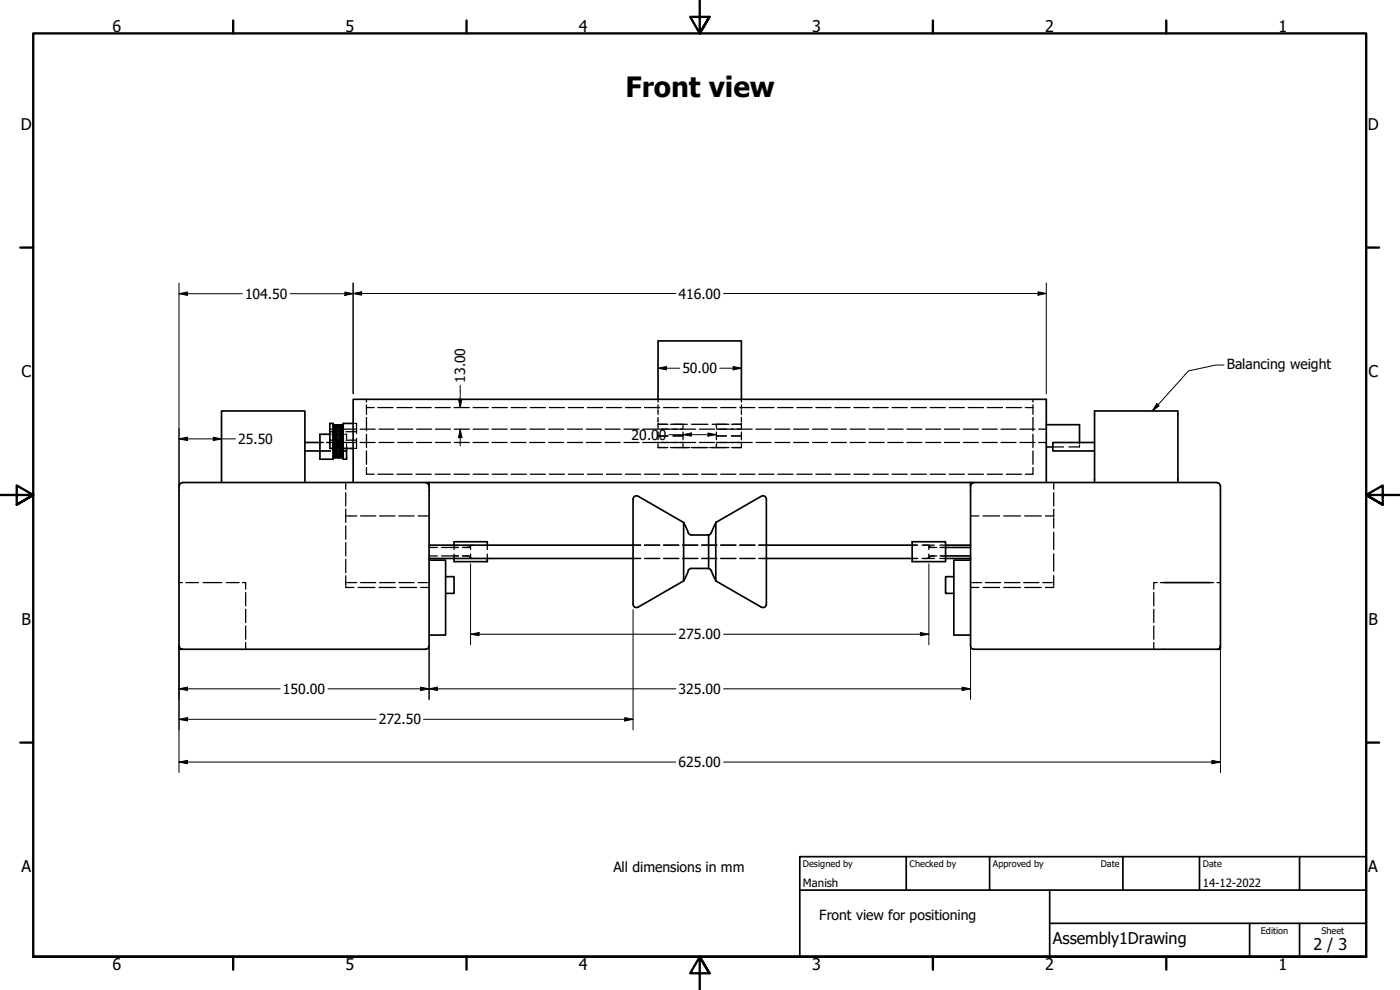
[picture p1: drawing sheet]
<svg xmlns="http://www.w3.org/2000/svg" width="420mm" height="297mm" viewBox="0 0 420 297" stroke-linecap="round" stroke-linejoin="round" font-family="sans-serif">
<!-- layer: Hidden (ANSI) -->
<g fill="none" stroke="#000" stroke-width=".38">
<path d="M110 119.8v.8M197.5 119.8v.8M222.5 119.8v.8M310 119.8v.8M96 132.8h1M96 135.3h3.2M98 132.8h3.3M99 128.8h2.3M99 132.1h4M99 129.5h4M99 130.3h.3M99.7 130.3l1.3 .1"/>
<path d="M100 135.2l4 .1M100 130.8h1M100 133.7h1M100 129.3h1M100 129.9h1M100 130.9h1M100 131.4h1M100 131.8h1M100 132.2h1M100 132.3h1M100 132.4h1M100 131.7h1"/>
<path d="M100 133h1M100 131.1h1M100 132.1h1M100 130.7h1M100 130.2h1M100 130.1h1M100 129.7h1M100 129.1h1M100 129.4h1M100 128.3h1M100 129.2h1M100 127.7h1"/>
<path d="M100 133.8h1M100 133.3h1M100 132.5h1M100 131.6h1M100 130.6h1M100 129.6h1M100 128.7h1M100 128.1h1M100 127.6h1M100 134h1M100 135.5h1M100 136.6h1"/>
<path d="M100 132.9h1M100 132.6h1M100 131.3h1M100 132h1M100 134.2h1M100 133.9h1M100 134.7h1M100 134.9h1M100 135.6h1M100 137.1h1M100 134.8h1M100 134.4h1"/>
<path d="M100 133.1h1M100 135.2h1M100 136.3h1M100 136.9h1M100 137.2h1M100 133.5h1M100 134.5h1M100 135.9h1M100 135.4h1M102 130.8h1M102 133.7h1M102 129.3h1"/>
<path d="M102 129.9h1M102 130.9h1M102 131.4h1M102 131.8h1M102 132.2h1M102 132.3h1M102 132.4h1M102 131.7h1M102 133h1M102 131.1h1M102 132.1h1M102 130.7h1"/>
<path d="M102 130.2h1M102 130.1h1M102 129.7h1M102 129.1h1M102 129.4h1M102 128.3h1M102 129.2h1M102 127.7h1M102 133.8h1M102 133.3h1M102 132.5h1M102 131.6h1"/>
<path d="M102 130.6h1M102 129.6h1M102 128.7h1M102 128.1h1M102 127.6h1M102 134h1M102 135.5h1M102 136.6h1M102 132.9h1M102 132.6h1M102 131.3h1M102 132h1"/>
<path d="M102 134.2h1M102 133.9h1M102 134.7h1M102 134.9h1M102 135.6h1M102 137.1h1M102 134.8h1M102 134.4h1M102 133.1h1M102 135.2h1M102 136.3h1M102 136.9h1"/>
<path d="M102 137.2h1M102 133.5h1M102 134.5h1M102 135.9h1M102 135.4h1M102.4 128.8h4.5M103.3 130.3l-1.3 .1M103.7 130.3h.3v1.4M103.8 132.1h3.2M103.8 129.5h3.2M104 133.1v1.4M106 134.5h.4"/>
<path d="M106 127h.4M106.7 127h.3v3M106.9 132.8h-4.9M107 131.6v2.9h-.3M108.1 132.8h4.5M108.1 128.8h4.5M110 121.5v2.8M110 125.3v4M110 130.3v4M110 135.3v4M110 122.3h2.3M113.4 122.3h4.6"/>
<path d="M113.7 132.8h4.5M113.7 128.8h4.5M119.1 122.3h4.6M119.4 132.8h4.5M119.4 128.8h4.5M124.8 122.3h4.6M125 132.8h4.5M125 128.8h4.5M130.6 122.3h4.5M130.7 132.8h4.5M130.7 128.8h4.5M136.3 122.3h4.5"/>
<path d="M136.3 132.8h4.5M136.3 128.8h4.5M142 132.8h4.6M142 122.3h4.6M142 128.8h4.6M147.6 132.8h4.6M147.6 128.8h4.6M147.7 122.3h4.6M153.3 132.8h4.6M153.3 128.8h4.6M153.4 122.3h4.6M159 132.8h4.5"/>
<path d="M159 128.8h4.5M159.1 122.3h4.6M164.7 132.8h4.5M164.7 128.8h4.5M164.8 122.3h4.6M170.3 132.8h4.5M170.3 128.8h4.5M170.6 122.3h4.5M176 132.8h4.5M176 128.8h4.5M176.3 122.3h4.5M181.6 132.8h4.5"/>
<path d="M181.6 128.8h4.5M182 122.3h4.6M187.3 132.8h4.5M187.3 128.8h4.5M187.7 122.3h4.6M192.9 132.8h15.9M192.9 128.8h15.9M193.4 122.3h4.6M197.5 133.1v1.2h3M197.5 130.8h3M197.5 121.5v1.1M197.5 123v1.3"/>
<path d="M197.5 125.3v1.3M197.5 127v1.4M197.5 129.7v2.2M197.5 127.3h3M199.1 122.3h4.6M201.2 134.3h5.8M201.2 127.3h5M202 130.8h3M204.9 122.3h4.5M205 127.3v1.1M205 129.7v2.2M205 133.1v1.2"/>
<path d="M207.5 134.3h5M207.5 127.3h5M209.9 132.8h4.5M209.9 128.8h4.5M210.6 122.3h4.5M213 134.3h5.8M213.7 127.3h5.1M215 132.8h10.7M215 127.3v1.1M215 129.7v2.2M215 133.1v1.2M215 130.8h3"/>
<path d="M215 128.8h10.7M216.3 122.3h4.6M219.5 130.8h3M219.5 127.3h3M222 122.3h4.6M222.5 133.1v1.2h-3M222.5 121.5v1.1M222.5 123v1.3M222.5 125.3v1.3M222.5 127v1.4M222.5 129.7v2.2M226.9 132.8h4.5"/>
<path d="M226.9 128.8h4.5M227.7 122.3h4.6M232.5 132.8h4.5M232.5 128.8h4.5M233.4 122.3h4.6M238.2 132.8h4.5M238.2 128.8h4.5M239.1 122.3h4.6M243.8 132.8h4.5M243.8 128.8h4.5M244.9 122.3h4.5M249.5 132.8h4.5"/>
<path d="M249.5 128.8h4.5M250.6 122.3h4.5M255.1 132.8h4.6M255.1 128.8h4.6M256.3 122.3h4.6M260.8 132.8h4.6M260.8 128.8h4.6M262 122.3h4.6M266.4 132.8h4.6M266.4 128.8h4.6M267.7 122.3h4.6M272.2 132.8h4.5"/>
<path d="M272.2 128.8h4.5M273.4 122.3h4.6M277.8 132.8h4.5M277.8 128.8h4.5M279.1 122.3h4.6M283.5 132.8h4.5M283.5 128.8h4.5M284.9 122.3h4.5M289.1 132.8h4.5M289.1 128.8h4.5M290.6 122.3h4.5M294.8 132.8h4.5"/>
<path d="M294.8 128.8h4.5M296.3 122.3h4.6M300.4 132.8h4.5M300.4 128.8h4.5M302 122.3h4.6M306.1 132.8h4.5M306.1 128.8h4.5M307.7 122.3h2.3M310 121.5v2.8M310 125.3v4M310 130.3v4M310 135.3v4"/>
<path d="M311.7 132.8h2.3M311.7 128.8h2.3M316 134.1h3.2M324 132.8v.4M324 133.7v.4h-3.2M103.8 144.8v2M103.8 147.8v4M103.8 152.8v4M103.8 157.8v4M103.8 154.8h.3M104.4 154.8h2.7M108.2 154.8h4.6"/>
<path d="M110 140.3v2h2.3M113.4 142.3h4.6M113.9 154.8h4.7M119.1 142.3h4.6M119.7 154.8h4.6M124.8 142.3h4.6M125.5 154.8h2.6M128.4 154.8h.4M130.6 142.3h4.5M136.3 142.3h4.5M142 142.3h4.6M147.7 142.3h4.6"/>
<path d="M153.4 142.3h4.6M159.1 142.3h4.6M164.8 142.3h4.6M170.6 142.3h4.5M176.3 142.3h4.5M182 142.3h4.6M187.7 142.3h4.6M193.4 142.3h4.6M199.1 142.3h4.6M204.9 142.3h4.5M210.6 142.3h4.5M216.3 142.3h4.6"/>
<path d="M222 142.3h4.6M227.7 142.3h4.6M233.4 142.3h4.6M239.1 142.3h4.6M244.9 142.3h4.5M250.6 142.3h4.5M256.3 142.3h4.6M262 142.3h4.6M267.7 142.3h4.6M273.4 142.3h4.6M279.1 142.3h4.6M284.9 142.3h4.5"/>
<path d="M290.6 142.3h4.5M291.3 154.8h2.5M295 154.8h5M296.3 142.3h4.6M301.2 154.8h5.1M302 142.3h4.6M307.5 154.8h5M310 140.3v2h-2.3M313.8 154.8h2.4M316.2 144.8v2M316.2 147.8v4M316.2 152.8v2.3"/>
<path d="M316.2 155.4v3M316.2 159.7v5.2M53.7 174.8h1M55.8 174.8h3.8M61 174.8h5.5M67.9 174.8h3.9M72.8 174.8h.9v2M73.7 177.8v4M103.8 174.8h.3M103.8 162.8v4M103.8 167.8v4M103.8 172.8v2.1"/>
<path d="M103.8 175.1v.5M103.8 175.9v.4h2.4M104.4 174.8h2.7M107.5 176.3h5M108.2 174.8h4.6M113.7 176.3h5M113.9 174.8h4.7M119.7 174.8h4.6M120 176.3h5M125.5 174.8h2.6M126.2 176.3h2.6M128.4 174.8h.4"/>
<path d="M128.8 164.3h2.5M128.8 166.8h2.5M132.5 164.3h5.1M132.5 166.8h5.1M136.3 163.6v1.3M136.3 166.2v1.4M138.7 164.3h2.5M138.7 166.8h2.5M140.3 166.8l.2 .1M140.5 164.2l-.2 .1M140.8 167l.5 .4M141.2 163.6v1.3"/>
<path d="M141.2 166.2v1.4M141.3 163.8l-.5 .3M141.5 167.5l.3 .1M141.8 163.6h-.3M146.2 163.6v1.3M146.2 166.2v1.4M190 167.6h2.3M190 163.6h2.3M193.4 167.6h4.6M193.4 163.6h4.6M199.1 167.6h4.6M199.1 163.6h4.6"/>
<path d="M204.9 167.6h4.5M204.9 163.6h4.5M210.6 167.6h4.5M210.6 163.6h4.5M216.3 167.6h4.6M216.3 163.6h4.6M222 167.6h4.6M222 163.6h4.6M227.7 167.6h2.3M227.7 163.6h2.3M273.7 167.6h1.7M273.7 163.6h1.7"/>
<path d="M276.7 167.6h3.7M276.7 163.6h3.7M278.2 163.6h.2M278.4 167.5l-.2 .1M278.8 163.6v1.3M278.8 166.2v1.4M278.8 164.3h2.3M278.8 166.8h2.3M278.8 163.8l.4 .3M279.2 167l-.4 .4M279.5 164.2l.3 .1M279.8 166.8l-.3 .1"/>
<path d="M282.1 167.6h1.7M282.1 163.6h1.7M282.1 164.3h1.7M282.1 166.8h1.7M291.3 174.8h.3M291.3 176.3h2.5M291.9 174.8h2.7M295 176.3h5M295.7 174.8h4.6M301.2 176.3h5.1M301.4 174.8h4.7M307.2 174.8h4.6"/>
<path d="M307.5 176.3h5M312.9 174.8h2.7M315.9 174.8h.3M316.2 175.9v.4h-2.4M316.2 166.2v5.2M316.2 172.7v2.9M346.3 177.8v4M347.3 174.8h-1v2M348.2 174.8h1M363.2 174.8h1M365.3 174.8h1M73.7 182.8v4"/>
<path d="M73.7 187.8v4M73.7 192.8v2M346.3 182.8v4M346.3 187.8v4M346.3 192.8v2M365.6 194.7l-.3 .1M366.2 194.1l-.2 .3"/>
</g>
<g fill="#000">
<circle cx="197.5" cy="127.3" r=".19"/>
<circle cx="205" cy="127.3" r=".19"/>
<circle cx="215" cy="127.3" r=".19"/>
<circle cx="222.5" cy="127.3" r=".19"/>
</g>
<!-- layer: Visible (ANSI) -->
<g fill="none" stroke="#000" stroke-width=".51">
<path d="M197.5 119.8v-17.5h25v17.5M91.5 132.8h4.5M91.5 135.3h4.5M99 130.3h-3v7.5h4v-10.8h-1v7.5h1M100 127.6h3M100 127.9h3M100 128.6h3M100 129.5h3M100 130.5h3M100 131.5h3M100 132.4h3M100 133.3h3"/>
<path d="M100 133.8h3M100 134h3M100 127.5h3M100 127.7h3M100 128.3h3M100 129h3M100 130h3M100 131h3M100 132h3M100 132.9h3M100 133.5h3M100 133.9h3"/>
<path d="M100 137.3h3M100 137.2h3M100 136.8h3M100 136.1h3M100 135.2h3M100 134.2h3M100 137h3M100 136.4h3M100 135.6h3M100 134.7h3M103 134.5h3M106 127h-3v10.8h1v-3.3"/>
<path d="M314 127.4h10v5.4M314 134.1h2M328.5 132.8h-12.5v2.5h12.5M53.7 145.8v49h1M54.7 144.8h236.6M54.8 144.8a.98 .98 0 0 0-1 1M66.5 144.8v-21.5h25v21.5M106 144.8v-25h208v25M127.7 144.8a.98 .98 0 0 1 1 1M128.8 144.8l-.1 49a.98 .98 0 0 1-1 1M191.5 148.9a.98 .98 0 0 0-1.5 .9v31.5M191.5 148.9l13.7 7.9v17.5"/>
<path d="M205.2 156.8l1.5 3.3 .8 .4M214.9 156.8l-1.4 3.1-.4 .4-5.6 .2M228.5 148.9l-13.7 7.9v17.5l13.7 7.9M228.5 148.9a.98 .98 0 0 1 1.5 .9v31.5M291.3 145.8v48a.99 .99 0 0 0 .9 1h74.1v-49M292.3 144.8a.98 .98 0 0 0-1 1M328.5 144.8v-21.5h25v21.5M365.2 144.8a.98 .98 0 0 1 1 1M365.3 144.8h-74v1M128.8 168.1h4.9v22.4h-4.9M128.8 163.6h61.2M128.8 167.6h61.2"/>
<path d="M133.7 173h2.6v5h-2.6M136.3 163.6v-1.1h9.9v1.1M136.3 167.6v.9h9.9v-.9M205.2 174.3l-13.7 7.9M207.5 170.5l-.8 .4-1.5 3.4M207.5 170.5h5.2l.4 .2 1.8 3.6M212.7 160.5v10M230 163.6h43.7M230 167.6h43.7M273.7 162.5h10.1v6h-10.1zM283.8 163.6h7.5M283.8 167.6h7.5"/>
<path d="M283.8 164.3h7.5M283.8 166.8h7.5M286.3 173h-2.5v5h2.5M291.3 168.1h-5v22.4h5M349.2 174.8h14M53.8 193.8a.98 .98 0 0 0 1 1M54.7 194.8h73.1M190 181.3a.98 .98 0 0 0 1.5 .9M230 181.3a.98 .98 0 0 1-1.5 .9M366.2 193.8v.3"/>
</g>
<!-- layer: Border (ISO) -->
<g fill="none" stroke="#000" stroke-width=".7">
<path d="M70 6.1v3.9M140 6.1v3.9M210 0v10l-2.9-4.9h5.8l-2.9 4.9 2.9-4.9M280 6.1v3.9M350 6.1v3.9M6.1 74.3h3.9M410 74.3h3.9M0 148.5h10l-5-2.8v5.7l5-2.9-5 2.9M420 148.5h-10l5-2.8v5.7l-5-2.9 5 2.9M6.1 222.8h3.9M410 222.8h3.9M10 287.1v-277.1h400v277.1h-400h400"/>
<path d="M70 287.1v3.8M140 287.1v3.8M212.9 292l-2.9-4.9 2.9 4.9h-5.8l2.9-4.9v9.9M280 287.1v3.8M350 287.1v3.8"/>
</g>
<!-- layer: Title (ISO) -->
<path d="M240 257h170v30.1h-170zM272 257v10.1M297 257v10.1M337 257v10.1M360 257v10.1M390 257v10.1M240 267.1h170M315 277h95M315 267.1v20M375 277v10.1M390 277v10.1" fill="none" stroke="#000" stroke-width=".51"/>
<!-- layer: Dimension (ANSI) -->
<g fill="none" stroke="#000" stroke-width=".3">
<path d="M53.7 88.1l2.6-.5v1zM53.7 84.9v60.8M53.7 88.1h19M87.1 88.1h18.9M103.5 87.6l2.5 .5-2.5 .5zM106 88.1l2.5-.5v1zM106 88.1h96.8M106 84.9v33.3M217.2 88.1h96.8M311.5 87.6l2.5 .5-2.5 .5zM314 84.9v33.3M137.6 119.8h1l-.5 2.5z"/>
<path d="M138.1 115.6v6.7M197.5 110.5l2.5-.5v1zM197.5 110.5h6.5M216 110.5h6.5M220 110l2.5 .5-2.5 .5zM53.7 131.7l2.6-.5v1zM53.7 131.7h17M64 131.2l2.5 .5-2.5 .5zM138.1 128.8l.5 2.5h-1zM138.1 128.8v5M200.8 130.4h14.2M205 130.4l2.5-.5v1z"/>
<path d="M212.5 129.9l2.5 .5-2.5 .5zM141.2 169.1v24.4M278.8 169.1v24.4M53.7 193.9v37.9M128.8 193.9v16M141.2 190.3l2.6-.5v.9zM141.2 190.3h61.6M190 182.9v36.1M217.2 190.3h61.6M276.2 189.8l2.6 .5-2.6 .4zM291.3 193.9v16M366.3 193.9v37.9"/>
<path d="M53.7 206.7l2.6-.5v1zM53.7 215.8l2.6-.5v1zM53.7 206.7h30.4M53.7 215.8h59.1M98.4 206.7h104.4M126.2 206.2l2.6 .5-2.6 .5zM127.1 215.8h62.9M128.8 206.7l2.5-.5v1zM187.5 215.3l2.5 .5-2.5 .5zM217.2 206.7h74.1M288.7 206.2l2.6 .5-2.6 .5zM53.7 228.6l2.6-.5v1.1z"/>
<path d="M53.7 228.6h149.1M217.2 228.6h149.1M363.7 228.1l2.6 .5-2.6 .6z"/>
</g>
<g fill="#000">
<path d="M53.7 88.1l2.6-.5v1z" fill-rule="evenodd"/>
<path d="M103.5 87.6l2.5 .5-2.5 .5z" fill-rule="evenodd"/>
<path d="M106 88.1l2.5-.5v1z" fill-rule="evenodd"/>
<path d="M311.5 87.6l2.5 .5-2.5 .5z" fill-rule="evenodd"/>
<path d="M137.6 119.8h1l-.5 2.5z" fill-rule="evenodd"/>
<path d="M197.5 110.5l2.5-.5v1z" fill-rule="evenodd"/>
<path d="M220 110l2.5 .5-2.5 .5z" fill-rule="evenodd"/>
<path d="M53.7 131.7l2.6-.5v1z" fill-rule="evenodd"/>
<path d="M64 131.2l2.5 .5-2.5 .5z" fill-rule="evenodd"/>
<path d="M138.1 128.8l.5 2.5h-1z" fill-rule="evenodd"/>
<path d="M205 130.4l2.5-.5v1z" fill-rule="evenodd"/>
<path d="M212.5 129.9l2.5 .5-2.5 .5z" fill-rule="evenodd"/>
<path d="M141.2 190.3l2.6-.5v.9z" fill-rule="evenodd"/>
<path d="M276.2 189.8l2.6 .5-2.6 .4z" fill-rule="evenodd"/>
<path d="M53.7 206.7l2.6-.5v1z" fill-rule="evenodd"/>
<path d="M53.7 215.8l2.6-.5v1z" fill-rule="evenodd"/>
<path d="M126.2 206.2l2.6 .5-2.6 .5z" fill-rule="evenodd"/>
<path d="M128.8 206.7l2.5-.5v1z" fill-rule="evenodd"/>
<path d="M187.5 215.3l2.5 .5-2.5 .5z" fill-rule="evenodd"/>
<path d="M288.7 206.2l2.6 .5-2.6 .5z" fill-rule="evenodd"/>
<path d="M53.7 228.6l2.6-.5v1.1z" fill-rule="evenodd"/>
<path d="M363.7 228.1l2.6 .5-2.6 .6z" fill-rule="evenodd"/>
</g>
<!-- layer: Symbol (ANSI) -->
<path d="M367.3 109.5h-2.4l-8.2 1.8-10.9 12M347.2 121.1l.7 .7-2.1 1.5z" fill="none" stroke="#000" stroke-width=".3"/>
<path d="M347.2 121.1l.7 .7-2.1 1.5z" fill-rule="evenodd" fill="#000"/>
<text font-size="8.4" x="187.7" y="29.1">Front view</text>
<g font-size="4.8">
<text x="33.7" y="9.6">6</text>
<text x="103.7" y="9.6">5</text>
<text x="173.7" y="9.6">4</text>
<text x="243.7" y="9.6">3</text>
<text x="313.7" y="9.6">2</text>
<text x="383.7" y="9.6">1</text>
<text x="6.2" y="38.9">D</text>
<text x="410.5" y="38.9">D</text>
<text x="6.4" y="113.1">C</text>
<text x="410.7" y="113.1">C</text>
<text x="6.4" y="187.4">B</text>
<text x="410.7" y="187.4">B</text>
<text x="6.4" y="261.7">A</text>
<text x="410.7" y="261.7">A</text>
<text x="316" y="283.4">Assembly1Drawing</text>
<text x="394.2" y="285">2 / 3</text>
<text x="33.7" y="290.9">6</text>
<text x="103.7" y="290.9">5</text>
<text x="173.7" y="290.9">4</text>
<text x="243.7" y="290.9">3</text>
<text x="313.7" y="290.9">2</text>
<text x="383.7" y="290.9">1</text>
</g>
<g font-size="4.2">
<text x="73.5" y="89.6">104.50</text>
<text x="203.6" y="89.6">416.00</text>
<text x="204.8" y="112">50.00</text>
<text x="368.2" y="110.7">Balancing weight</text>
<text x="139.6" y="114.8" transform="rotate(-90 139.6 114.8)">13.00</text>
<text x="189.5" y="131.9">20.00</text>
<text x="71.5" y="133.2">25.50</text>
<text x="203.6" y="191.8">275.00</text>
<text x="84.9" y="208.2">150.00</text>
<text x="203.6" y="208.2">325.00</text>
<text x="113.7" y="217.3">272.50</text>
<text x="203.6" y="230.2">625.00</text>
<text x="184.1" y="261.7">All dimensions in mm</text>
<text x="245.9" y="276.1">Front view for positioning</text>
</g>
<g font-size="3.4">
<text x="241" y="266">Manish</text>
<text x="361" y="266">14-12-2022</text>
</g>
<g font-size="2.7">
<text x="241" y="260.1">Designed by</text>
<text x="273" y="260.1">Checked by</text>
<text x="298" y="260.1">Approved by</text>
<text x="330.3" y="260">Date</text>
<text x="361" y="260">Date</text>
<text x="378.4" y="280.1">Edition</text>
<text x="396.6" y="280.1">Sheet</text>
</g>
</svg>
